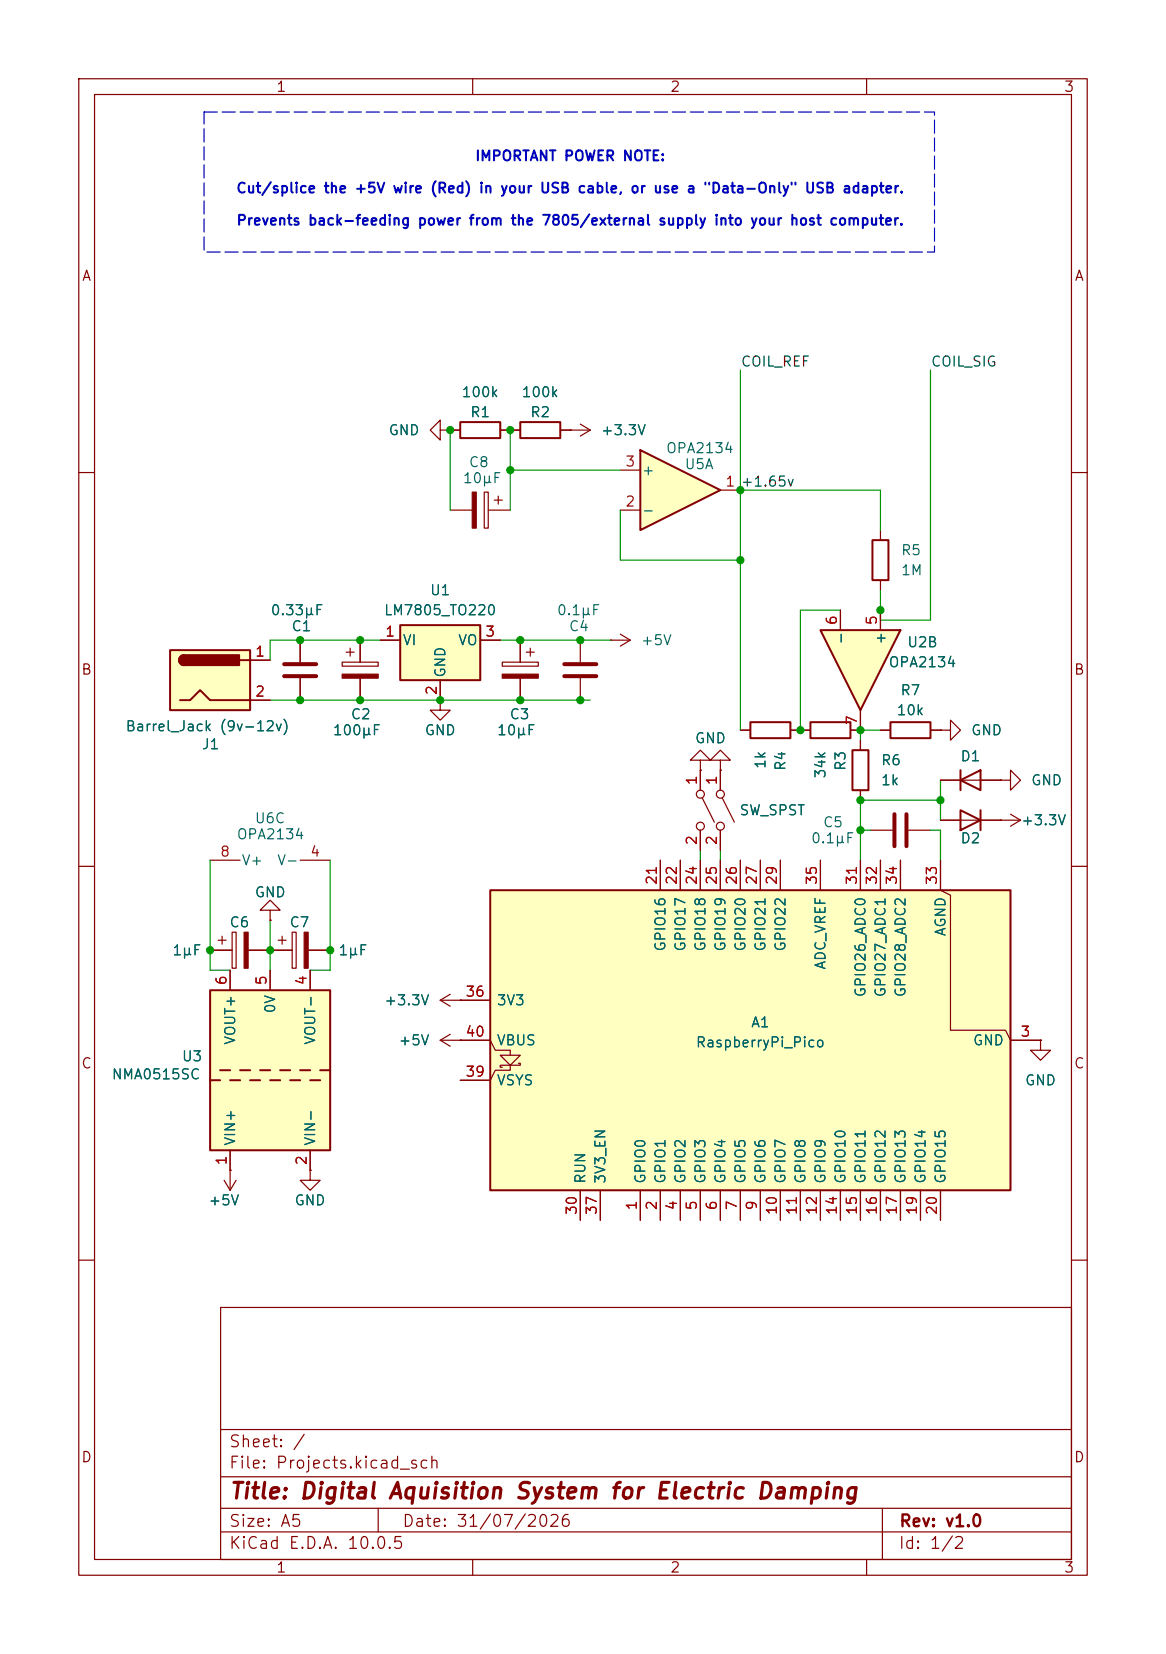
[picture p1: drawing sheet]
<svg xmlns="http://www.w3.org/2000/svg" width="148mm" height="210mm" viewBox="0 0 148 210" stroke-linecap="round" stroke-linejoin="round" font-family="sans-serif">
<g fill="none" stroke="#840000" stroke-width=".15">
<path d="M10 10h128v190h-128zM12 12h124v186h-124zM60 10v2M110 10v2M64.8 54.6h1.2M71.1 54.6h1.3M10 60h2M136 60h2M10 110h2M136 110h2M10 160h2M28 166h108v32h-108z"/>
<path d="M136 160h2M28 194.5h108M28 191.5h108M28 187.5h108M28 181.5h108M48 191.5v3M60 198v2M110 198v2M112 191.5v6.5"/>
</g>
<path d="M66 53.6h5.1v2h-5.1z" fill="none" stroke="#840000" stroke-width=".25"/>
<path d="M21.6 82.6h10.1v7.6h-10.1z" fill="#ffffc2"/>
<path d="M110.7 68.6h2.1v5.1h-2.1zM21.6 82.6h10.1v7.6h-10.1zM22.9 88.9h1.2l1.3-1.3 1.3 1.3h5M23.4 83.2a.64 .64 0 0 0-.7 .6 .64 .64 0 0 0 .7 .7M30.5 83.8h1.2" fill="none" stroke="#840000" stroke-width=".25"/>
<g fill="#840000" stroke="#840000" stroke-width=".25">
<path d="M22.9 83.4l.5-.2v1.3a.63 .63 0 0 1-.6-.4 .63 .63 0 0 1 .1-.7z"/>
<path d="M23.4 83.2h7v1.3h-7z"/>
</g>
<g fill="none" stroke="#840000" stroke-width=".15">
<path d="M111.8 67.3v1.3M111.8 73.7v1.2M31.7 83.8h2.6M31.7 88.9h2.6M77.5 81.3h.1M77.5 81.3h2.5M78.7 80.5l1.3 .8M80 81.3l-1.3 .7M91.4 97.8v2.5M27.7 119.4h1M28.2 118.9v1M29.5 118.4h.5v4.5h-.5z"/>
<path d="M91.4 105.4v2.6M91.7 101.3l1.5 3.1M26.7 120.7h2.8M31.5 120.7h2.8"/>
<circle cx="91.4" cy="100.8" r=".51"/>
<circle cx="91.4" cy="104.9" r=".51"/>
</g>
<path d="M31 118.4h.5v4.5h-.5z" fill="#840000" stroke="#840000" stroke-width=".15"/>
<path d="M81.3 57.2l10.1 5-10.1 5.1z" fill="#ffffc2"/>
<path d="M81.3 57.2l10.1 5-10.1 5.1z" fill="none" stroke="#840000" stroke-width=".25"/>
<g fill="none" stroke="#840000" stroke-width=".15">
<path d="M78.7 59.7h2.6M57.1 64.8h2.8M61.5 62.5h.5v4.6h-.5zM62 64.8h2.8M62.7 63.5h1.1M63.2 63v1M78.7 64.8h2.6M91.4 62.2h2.6M55.9 88.9v1.3h1.2l-1.2 1.2-1.3-1.2h1.3M55.9 88.9h.1M63.8 84.1h4.5v.5h-4.5zM66 81.3v2.8"/>
<path d="M66 86.1v2.8M66.8 82.8h1M67.3 82.3v1M73.7 81.3v2.8M73.7 86.1v2.8"/>
</g>
<path d="M71.6 85.9h4.1M71.6 84.3h4.1" fill="none" stroke="#840000" stroke-width=".51"/>
<g fill="#840000" stroke="#840000" stroke-width=".15">
<path d="M59.9 62.5h.6v4.6h-.6z"/>
<path d="M63.8 85.6h4.5v.5h-4.5z"/>
</g>
<path d="M50.8 79.4h10.2v7h-10.2z" fill="#ffffc2"/>
<path d="M50.8 79.4h10.2v7h-10.2zM113 91.7h5.1v2h-5.1z" fill="none" stroke="#840000" stroke-width=".25"/>
<g fill="none" stroke="#840000" stroke-width=".15">
<path d="M38.1 81.3v2.8M38.1 86.1v2.8M43.4 84.1h4.6v.5h-4.6zM43.9 82.8h1.1M44.4 82.3v1M45.7 81.3v2.8M45.7 86.1v2.8M48.3 81.3h2.5M55.9 86.4v2.5M61 81.3h2.5M111.8 92.7h1.2M118.1 92.7h1.3"/>
<path d="M34.3 115.6h1.3l-1.3-1.3-1.3 1.3h1.3v1.2M34.3 116.8h.1M55.9 132.1l1.2 .7M55.9 132.1h2.5M57.1 131.3l-1.2 .8M58.4 132.1h.1"/>
</g>
<path d="M43.4 85.6h4.6v.5h-4.6z" fill="#840000" stroke="#840000" stroke-width=".15"/>
<path d="M36.1 85.9h4M36.1 84.3h4" fill="none" stroke="#840000" stroke-width=".51"/>
<path d="M104.1 80h10.2l-5.1 10.2z" fill="#ffffc2"/>
<path d="M58.4 53.6h5.1v2h-5.1zM104.1 80h10.2l-5.1 10.2z" fill="none" stroke="#840000" stroke-width=".25"/>
<path d="M57.1 54.6h1.3M63.5 54.6h1.3M72.4 54.6h.1M72.4 54.6h2.5M73.7 53.8l1.2 .8M74.9 54.6l-1.2 .8M106.7 77.5v2.5M111.8 77.5v2.5M109.2 90.2v2.5" fill="none" stroke="#840000" stroke-width=".15"/>
<path d="M26.7 125.7h15.2v20.4h-15.2z" fill="#ffffc2"/>
<g fill="none" stroke="#840000" stroke-width=".25">
<path d="M108.2 95.3h2v5h-2zM121.9 99.1l2.6-1.3v2.5zM121.9 97.8v2.5M121.9 102.9l2.6 1.2-2.6 1.3zM124.5 102.9v2.5M26.7 125.7h15.2v20.4h-15.2zM26.7 137.2h1.2M27.9 135.9h1.3M29.2 137.2h1.3M30.5 135.9h1.2M31.7 137.2h1.3M33 135.9h1.3"/>
<path d="M34.3 137.2h1.3M35.6 135.9h1.2M36.8 137.2h1.3M38.1 135.9h1.3M39.4 137.2h1.2M40.6 135.9h1.3"/>
</g>
<g fill="none" stroke="#840000" stroke-width=".15">
<path d="M55.9 54.6v-1.3l-1.3 1.3 1.3 1.3v-1.3h1.2M57.1 54.6h.1M109.2 94v1.3M119.4 92.7h1.2v-1.3l1.3 1.3-1.3 1.3v-1.3M119.4 92.7h.1M119.4 99.1h7.6M127 99.1h1.3v-1.3l1.2 1.3-1.2 1.2v-1.2M127 99.1h.1M26.7 109.2h3.8M35.3 119.4h1M35.8 118.9v1M37.1 118.4h.5v4.5h-.5z"/>
<path d="M38.1 109.2h3.8M109.2 100.3v1.3M110.5 105.4h2.8M115.3 105.4h2.8M119.4 104.1h10.1M127 104.1h.1M128.3 103.4l1.2 .7M129.5 104.1l-1.2 .8M29.2 123.2v2.5M34.3 123.2v2.5M34.3 120.7h2.8M39.1 120.7h2.8"/>
<path d="M39.4 123.2v2.5M55.9 127l1.2 .8M55.9 127h2.5M57.1 126.2l-1.2 .8M58.4 127h.1M28.4 149.9l.8 1.2M29.2 148.6h.1M29.2 146.1v5M30 149.9l-.8 1.2M39.4 148.6v1.3h1.2l-1.2 1.2-1.3-1.2h1.3M39.4 148.6h.1M39.4 146.1v2.5"/>
</g>
<path d="M38.6 118.4h.5v4.5h-.5z" fill="#840000" stroke="#840000" stroke-width=".15"/>
<path d="M113.5 103.4v4M115.1 103.4v4" fill="none" stroke="#840000" stroke-width=".51"/>
<path d="M62.2 113h66.1v38.1h-66.1z" fill="#ffffc2"/>
<path d="M95.2 91.7h5.1v2h-5.1zM102.9 91.7h5v2h-5zM62.2 113h66.1v38.1h-66.1z" fill="none" stroke="#840000" stroke-width=".25"/>
<g fill="none" stroke="#840000" stroke-width=".15">
<path d="M57.1 54.6h.1M57.1 54.6h1.3M63.5 54.6h2.5M71.1 54.6h1.3M72.4 54.6h.1M106.7 77.5v2.5M111.8 77.5v2.5M31.7 83.8h2.6M31.7 88.9h2.6M38.1 81.3v2.8M38.1 86.1v2.8M45.7 81.3v2.8"/>
<path d="M45.7 86.1v2.8M48.3 81.3h2.5M55.9 88.9h.1M55.9 86.4v2.5M61 81.3h2.5M66 81.3v2.8M66 86.1v2.8M88.9 96.5h1.3l-1.3-1.2-1.3 1.2h1.3v1.3M88.9 97.8h.1M88.9 97.8v2.5M91.4 96.5h1.3l-1.3-1.2-1.2 1.2h1.2v1.3M91.4 97.8h.1"/>
<path d="M91.4 97.8v2.5M94 92.7h1.2M100.3 92.7h2.6M109.2 90.2v2.5h-1.3M109.2 94v1.3M111.8 92.7h1.2M118.1 92.7h1.3M119.4 92.7h.1M119.4 99.1h2.5M124.5 99.1h2.5M127 99.1h.1M34.3 116.8h.1"/>
<path d="M83.8 109.2v3.8M86.4 109.2v3.8M88.9 105.4v2.6M88.9 109.2v3.8M89.2 101.3l1.5 3.1M91.4 105.4v2.6M91.4 109.2v3.8M94 109.2v3.8M96.5 109.2v3.8M99.1 109.2v3.8M104.1 109.2v3.8M109.2 100.3v1.3"/>
<path d="M109.2 109.2v3.8M111.8 109.2v3.8M114.3 109.2v3.8M119.4 109.2v3.8l1.2 .7v17.1h7l.7 1.3h3.8M119.4 104.1h2.5M124.5 104.1h2.5M127 104.1h.1M26.7 120.7h2.8M29.2 123.2v2.5M31.5 120.7h5.6M34.3 123.2v2.5M39.1 120.7h2.8"/>
<path d="M39.4 123.2v2.5M58.4 132.1h3.8l.7 1.3h1.9v.6M58.4 127h.1M58.4 132.1h.1M58.4 127h3.8M63.5 134h2.5l-1.2 1.3zM64.8 135.3v.6h-1.9l-.7 1.3h-3.8M65.8 135h.2v.3h-2.5v.2h.3M132.1 132.1v1.3h1.2l-1.2 1.2-1.3-1.2h1.3M132.1 132.1h.1M29.2 148.6h.1M29.2 146.1v2.5"/>
<path d="M39.4 148.6h.1M39.4 146.1v2.5M73.7 151.1v3.8M76.2 151.1v3.8M81.3 151.1v3.8M83.8 151.1v3.8M86.4 151.1v3.8M88.9 151.1v3.8M91.4 151.1v3.8M94 151.1v3.8M96.5 151.1v3.8M99.1 151.1v3.8"/>
<path d="M101.6 151.1v3.8M104.1 151.1v3.8M106.7 151.1v3.8M109.2 151.1v3.8M111.8 151.1v3.8M114.3 151.1v3.8M116.8 151.1v3.8M119.4 151.1v3.8"/>
<circle cx="88.9" cy="100.8" r=".51"/>
<circle cx="88.9" cy="104.9" r=".51"/>
</g>
<g fill="none" stroke="#009600" stroke-width=".15">
<path d="M57.1 54.6v10.2M64.8 54.6v10.2M64.8 59.7h13.9M94 47v45.7M118.1 47v31.7h-6.3v-3.8M78.7 64.8v6.3h15.3M94 62.2h17.8v5.1M106.7 77.5h-5.1v15.2M34.3 88.9h40.6M48.3 81.3h-14v2.5M63.5 81.3h14M111.8 92.7h-2.6v1.3"/>
<path d="M119.4 99.1v5M26.7 109.2v14h2.5M34.3 116.8v6.4M41.9 109.2v14h-2.5M88.9 108v1.2M91.4 108v1.2M109.2 105.4h1.3M118.1 105.4h1.3v3.8M119.4 101.6h-10.2v7.6"/>
</g>
<path d="M25.9 14.2h92.7v17.8h-92.7z" fill="none" stroke="#0000c2" stroke-width=".15" stroke-dasharray="1.7 .6"/>
<g fill="#009600" stroke="#009600" stroke-width=".13">
<circle cx="111.8" cy="77.5" r=".46"/>
<circle cx="101.6" cy="92.7" r=".46"/>
<circle cx="109.2" cy="92.7" r=".46"/>
<circle cx="94" cy="71.1" r=".46"/>
<circle cx="94" cy="62.2" r=".46"/>
<circle cx="38.1" cy="88.9" r=".46"/>
<circle cx="34.3" cy="120.7" r=".46"/>
<circle cx="26.7" cy="120.7" r=".46"/>
<circle cx="41.9" cy="120.7" r=".46"/>
<circle cx="119.4" cy="101.6" r=".46"/>
<circle cx="109.2" cy="101.6" r=".46"/>
<circle cx="109.2" cy="105.4" r=".46"/>
<circle cx="45.7" cy="88.9" r=".46"/>
<circle cx="45.7" cy="81.3" r=".46"/>
<circle cx="66" cy="88.9" r=".46"/>
<circle cx="55.9" cy="88.9" r=".46"/>
<circle cx="66" cy="81.3" r=".46"/>
<circle cx="38.1" cy="81.3" r=".46"/>
<circle cx="73.7" cy="88.9" r=".46"/>
<circle cx="73.7" cy="81.3" r=".46"/>
<circle cx="57.1" cy="54.6" r=".46"/>
<circle cx="64.8" cy="54.6" r=".46"/>
<circle cx="64.8" cy="59.7" r=".46"/>
</g>
<text font-size="2" fill="#840000" x="29" y="190.8">Title: Digital Aquisition System for Electric Damping</text>
<g font-size="1.5" fill="#840000">
<text x="29" y="184.1">Sheet: /</text>
<text x="29" y="186.8">File: Projects.kicad_sch</text>
<text x="29" y="197">KiCad E.D.A. 10.0.5</text>
<text x="29" y="194.2">Size: A5</text>
<text x="51" y="194.2">Date: 31/07/2026</text>
<text x="114" y="197">Id: 1/2</text>
<text x="114.1" y="194.2">Rev: v1.0</text>
</g>
<g font-size="1.3" fill="#840000">
<text x="35" y="12">1</text>
<text x="85" y="12">2</text>
<text x="135" y="12">3</text>
<text x="10.3" y="36">A</text>
<text x="136.3" y="36">A</text>
<text x="10.2" y="86">B</text>
<text x="136.2" y="86">B</text>
<text x="10.2" y="136">C</text>
<text x="136.2" y="136">C</text>
<text x="10.2" y="186">D</text>
<text x="136.2" y="186">D</text>
<text x="35" y="200">1</text>
<text x="85" y="200">2</text>
<text x="135" y="200">3</text>
</g>
<g font-size="1.3" fill="#0000c2">
<text x="60.2" y="20.7">IMPORTANT POWER NOTE:</text>
<text x="29.9" y="24.8">Cut/splice the +5V wire (Red) in your USB cable, or use a &quot;Data-Only&quot; USB adapter.</text>
<text x="29.9" y="28.9">Prevents back-feeding power from the 7805/external supply into your host computer.</text>
</g>
<g font-size="1.3" fill="#0f0f0f">
<text x="94" y="46.9">COIL_REF</text>
<text x="118.1" y="46.9">COIL_SIG</text>
</g>
<g font-size="1.3" fill="#006464">
<text x="58.5" y="50.7">100k</text>
<text x="59.6" y="53.3">R1</text>
<text x="66.1" y="50.7">100k</text>
<text x="67.2" y="53.3">R2</text>
<text x="49.2" y="55.6">GND</text>
<text x="59.4" y="59.6">C8</text>
<text x="76.2" y="55.6">+3.3V</text>
<text x="84.5" y="57.9">OPA2134</text>
<text x="86.8" y="59.9">U5A</text>
<text x="58.7" y="61.7">10μF</text>
<text x="81.4" y="65.7">-</text>
<text x="81.4" y="60.7">+</text>
<text x="114.3" y="70.8">R5</text>
<text x="54.5" y="75.9">U1</text>
<text x="114.3" y="73.4">1M</text>
<text x="34.3" y="78.4">0.33μF</text>
<text x="36.9" y="80.5">C1</text>
<text x="48.6" y="78.4">LM7805_TO220</text>
<text x="51" y="82.2">VI</text>
<text x="58.1" y="82.2">VO</text>
<text x="70.6" y="78.4">0.1μF</text>
<text x="72.1" y="80.5">C4</text>
<text x="81.3" y="82.2">+5V</text>
<text x="107.6" y="81.9" transform="rotate(-90 107.6 81.9)">-</text>
<text x="112.7" y="81.9" transform="rotate(-90 112.7 81.9)">+</text>
<text x="115.1" y="82.5">U2B</text>
<text x="56.8" y="86.1" transform="rotate(-90 56.8 86.1)">GND</text>
<text x="112.7" y="85">OPA2134</text>
<text x="114.2" y="88.6">R7</text>
<text x="15.8" y="93.2">Barrel_Jack (9v-12v)</text>
<text x="25.5" y="95.5">J1</text>
<text x="42.1" y="93.7">100μF</text>
<text x="44.4" y="91.6">C2</text>
<text x="53.8" y="93.7">GND</text>
<text x="63" y="93.7">10μF</text>
<text x="64.6" y="91.6">C3</text>
<text x="88.1" y="94.7">GND</text>
<text x="113.7" y="91.1">10k</text>
<text x="123.2" y="93.7">GND</text>
<text x="97.5" y="97.7" transform="rotate(-90 97.5 97.7)">1k</text>
<text x="100" y="98" transform="rotate(-90 100 98)">R4</text>
<text x="105.1" y="98.9" transform="rotate(-90 105.1 98.9)">34k</text>
<text x="107.6" y="98" transform="rotate(-90 107.6 98)">R3</text>
<text x="111.7" y="97.5">R6</text>
<text x="111.7" y="100">1k</text>
<text x="121.8" y="97">D1</text>
<text x="130.8" y="100">GND</text>
<text x="30" y="106.9">OPA2134</text>
<text x="32.2" y="104.8">U6C</text>
<text x="93.8" y="103.8">SW_SPST</text>
<text x="102.9" y="107.4">0.1μF</text>
<text x="104.4" y="105.4">C5</text>
<text x="121.8" y="107.4">D2</text>
<text x="129.5" y="105.1">+3.3V</text>
<text x="30.6" y="110.2">V+</text>
<text x="35.1" y="110.2">V-</text>
<text x="29" y="118.1">C6</text>
<text x="32.2" y="114.2">GND</text>
<text x="36.7" y="118.1">C7</text>
<text x="120.3" y="119" transform="rotate(-90 120.3 119)">AGND</text>
<text x="21.8" y="121.6">1μF</text>
<text x="42.9" y="121.6">1μF</text>
<text x="84.8" y="120.9" transform="rotate(-90 84.8 120.9)">GPIO16</text>
<text x="87.3" y="120.9" transform="rotate(-90 87.3 120.9)">GPIO17</text>
<text x="89.9" y="120.9" transform="rotate(-90 89.9 120.9)">GPIO18</text>
<text x="92.4" y="120.9" transform="rotate(-90 92.4 120.9)">GPIO19</text>
<text x="94.9" y="120.9" transform="rotate(-90 94.9 120.9)">GPIO20</text>
<text x="97.5" y="120.9" transform="rotate(-90 97.5 120.9)">GPIO21</text>
<text x="100" y="120.9" transform="rotate(-90 100 120.9)">GPIO22</text>
<text x="105.1" y="123.2" transform="rotate(-90 105.1 123.2)">ADC_VREF</text>
<text x="35.3" y="128.8" transform="rotate(-90 35.3 128.8)">0V</text>
<text x="48.7" y="128">+3.3V</text>
<text x="63" y="128">3V3</text>
<text x="95.2" y="130.8">A1</text>
<text x="110.2" y="126.7" transform="rotate(-90 110.2 126.7)">GPIO26_ADC0</text>
<text x="112.7" y="126.7" transform="rotate(-90 112.7 126.7)">GPIO27_ADC1</text>
<text x="115.3" y="126.7" transform="rotate(-90 115.3 126.7)">GPIO28_ADC2</text>
<text x="14.1" y="137.4">NMA0515SC</text>
<text x="23" y="135.1">U3</text>
<text x="30.2" y="132.8" transform="rotate(-90 30.2 132.8)">VOUT+</text>
<text x="40.3" y="132.8" transform="rotate(-90 40.3 132.8)">VOUT-</text>
<text x="50.5" y="133">+5V</text>
<text x="63" y="133">VBUS</text>
<text x="88.2" y="133.3">RaspberryPi_Pico</text>
<text x="123.4" y="133">GND</text>
<text x="63" y="138.1">VSYS</text>
<text x="130" y="138.1">GND</text>
<text x="30.2" y="145.6" transform="rotate(-90 30.2 145.6)">VIN+</text>
<text x="40.3" y="145.6" transform="rotate(-90 40.3 145.6)">VIN-</text>
<text x="26.4" y="153.4">+5V</text>
<text x="37.3" y="153.4">GND</text>
<text x="74.6" y="150.4" transform="rotate(-90 74.6 150.4)">RUN</text>
<text x="77.2" y="150.4" transform="rotate(-90 77.2 150.4)">3V3_EN</text>
<text x="82.2" y="150.4" transform="rotate(-90 82.2 150.4)">GPIO0</text>
<text x="84.8" y="150.4" transform="rotate(-90 84.8 150.4)">GPIO1</text>
<text x="87.3" y="150.4" transform="rotate(-90 87.3 150.4)">GPIO2</text>
<text x="89.9" y="150.4" transform="rotate(-90 89.9 150.4)">GPIO3</text>
<text x="92.4" y="150.4" transform="rotate(-90 92.4 150.4)">GPIO4</text>
<text x="94.9" y="150.4" transform="rotate(-90 94.9 150.4)">GPIO5</text>
<text x="97.5" y="150.4" transform="rotate(-90 97.5 150.4)">GPIO6</text>
<text x="100" y="150.4" transform="rotate(-90 100 150.4)">GPIO7</text>
<text x="102.6" y="150.4" transform="rotate(-90 102.6 150.4)">GPIO8</text>
<text x="105.1" y="150.4" transform="rotate(-90 105.1 150.4)">GPIO9</text>
<text x="107.6" y="150.4" transform="rotate(-90 107.6 150.4)">GPIO10</text>
<text x="110.2" y="150.4" transform="rotate(-90 110.2 150.4)">GPIO11</text>
<text x="112.7" y="150.4" transform="rotate(-90 112.7 150.4)">GPIO12</text>
<text x="115.3" y="150.4" transform="rotate(-90 115.3 150.4)">GPIO13</text>
<text x="117.8" y="150.4" transform="rotate(-90 117.8 150.4)">GPIO14</text>
<text x="120.3" y="150.4" transform="rotate(-90 120.3 150.4)">GPIO15</text>
</g>
<g font-size="1.3" fill="#a90000">
<text x="79.3" y="59.6">3</text>
<text x="79.3" y="64.6">2</text>
<text x="92" y="62.1">1 +1.65v</text>
<text x="32.3" y="83.7">1</text>
<text x="48.8" y="81.1">1</text>
<text x="61.5" y="81.1">3</text>
<text x="106.5" y="79.5" transform="rotate(-90 106.5 79.5)">6</text>
<text x="111.6" y="79.5" transform="rotate(-90 111.6 79.5)">5</text>
<text x="32.3" y="88.8">2</text>
<text x="55.7" y="88.4" transform="rotate(-90 55.7 88.4)">2</text>
<text x="109.1" y="92.2" transform="rotate(-90 109.1 92.2)">7</text>
<text x="88.8" y="99.8" transform="rotate(-90 88.8 99.8)">1</text>
<text x="91.3" y="99.8" transform="rotate(-90 91.3 99.8)">1</text>
<text x="88.8" y="107.4" transform="rotate(-90 88.8 107.4)">2</text>
<text x="91.3" y="107.4" transform="rotate(-90 91.3 107.4)">2</text>
<text x="27.8" y="109.1">8</text>
<text x="39.3" y="109.1">4</text>
<text x="83.7" y="112.5" transform="rotate(-90 83.7 112.5)">21</text>
<text x="86.2" y="112.5" transform="rotate(-90 86.2 112.5)">22</text>
<text x="88.8" y="112.5" transform="rotate(-90 88.8 112.5)">24</text>
<text x="91.3" y="112.5" transform="rotate(-90 91.3 112.5)">25</text>
<text x="93.8" y="112.5" transform="rotate(-90 93.8 112.5)">26</text>
<text x="96.4" y="112.5" transform="rotate(-90 96.4 112.5)">27</text>
<text x="98.9" y="112.5" transform="rotate(-90 98.9 112.5)">29</text>
<text x="104" y="112.5" transform="rotate(-90 104 112.5)">35</text>
<text x="109.1" y="112.5" transform="rotate(-90 109.1 112.5)">31</text>
<text x="111.6" y="112.5" transform="rotate(-90 111.6 112.5)">32</text>
<text x="114.2" y="112.5" transform="rotate(-90 114.2 112.5)">34</text>
<text x="119.2" y="112.5" transform="rotate(-90 119.2 112.5)">33</text>
<text x="29.1" y="125.2" transform="rotate(-90 29.1 125.2)">6</text>
<text x="34.2" y="125.2" transform="rotate(-90 34.2 125.2)">5</text>
<text x="39.2" y="125.2" transform="rotate(-90 39.2 125.2)">4</text>
<text x="59" y="126.9">36</text>
<text x="59" y="131.9">40</text>
<text x="129.4" y="131.9">3</text>
<text x="59" y="137">39</text>
<text x="29.1" y="148.1" transform="rotate(-90 29.1 148.1)">1</text>
<text x="39.2" y="148.1" transform="rotate(-90 39.2 148.1)">2</text>
<text x="73.5" y="154.4" transform="rotate(-90 73.5 154.4)">30</text>
<text x="76.1" y="154.4" transform="rotate(-90 76.1 154.4)">37</text>
<text x="81.1" y="153.8" transform="rotate(-90 81.1 153.8)">1</text>
<text x="83.7" y="153.8" transform="rotate(-90 83.7 153.8)">2</text>
<text x="86.2" y="153.8" transform="rotate(-90 86.2 153.8)">4</text>
<text x="88.8" y="153.8" transform="rotate(-90 88.8 153.8)">5</text>
<text x="91.3" y="153.8" transform="rotate(-90 91.3 153.8)">6</text>
<text x="93.8" y="153.8" transform="rotate(-90 93.8 153.8)">7</text>
<text x="96.4" y="153.8" transform="rotate(-90 96.4 153.8)">9</text>
<text x="98.9" y="154.4" transform="rotate(-90 98.9 154.4)">10</text>
<text x="101.5" y="154.4" transform="rotate(-90 101.5 154.4)">11</text>
<text x="104" y="154.4" transform="rotate(-90 104 154.4)">12</text>
<text x="106.5" y="154.4" transform="rotate(-90 106.5 154.4)">14</text>
<text x="109.1" y="154.4" transform="rotate(-90 109.1 154.4)">15</text>
<text x="111.6" y="154.4" transform="rotate(-90 111.6 154.4)">16</text>
<text x="114.2" y="154.4" transform="rotate(-90 114.2 154.4)">17</text>
<text x="116.7" y="154.4" transform="rotate(-90 116.7 154.4)">19</text>
<text x="119.2" y="154.4" transform="rotate(-90 119.2 154.4)">20</text>
</g>
</svg>
